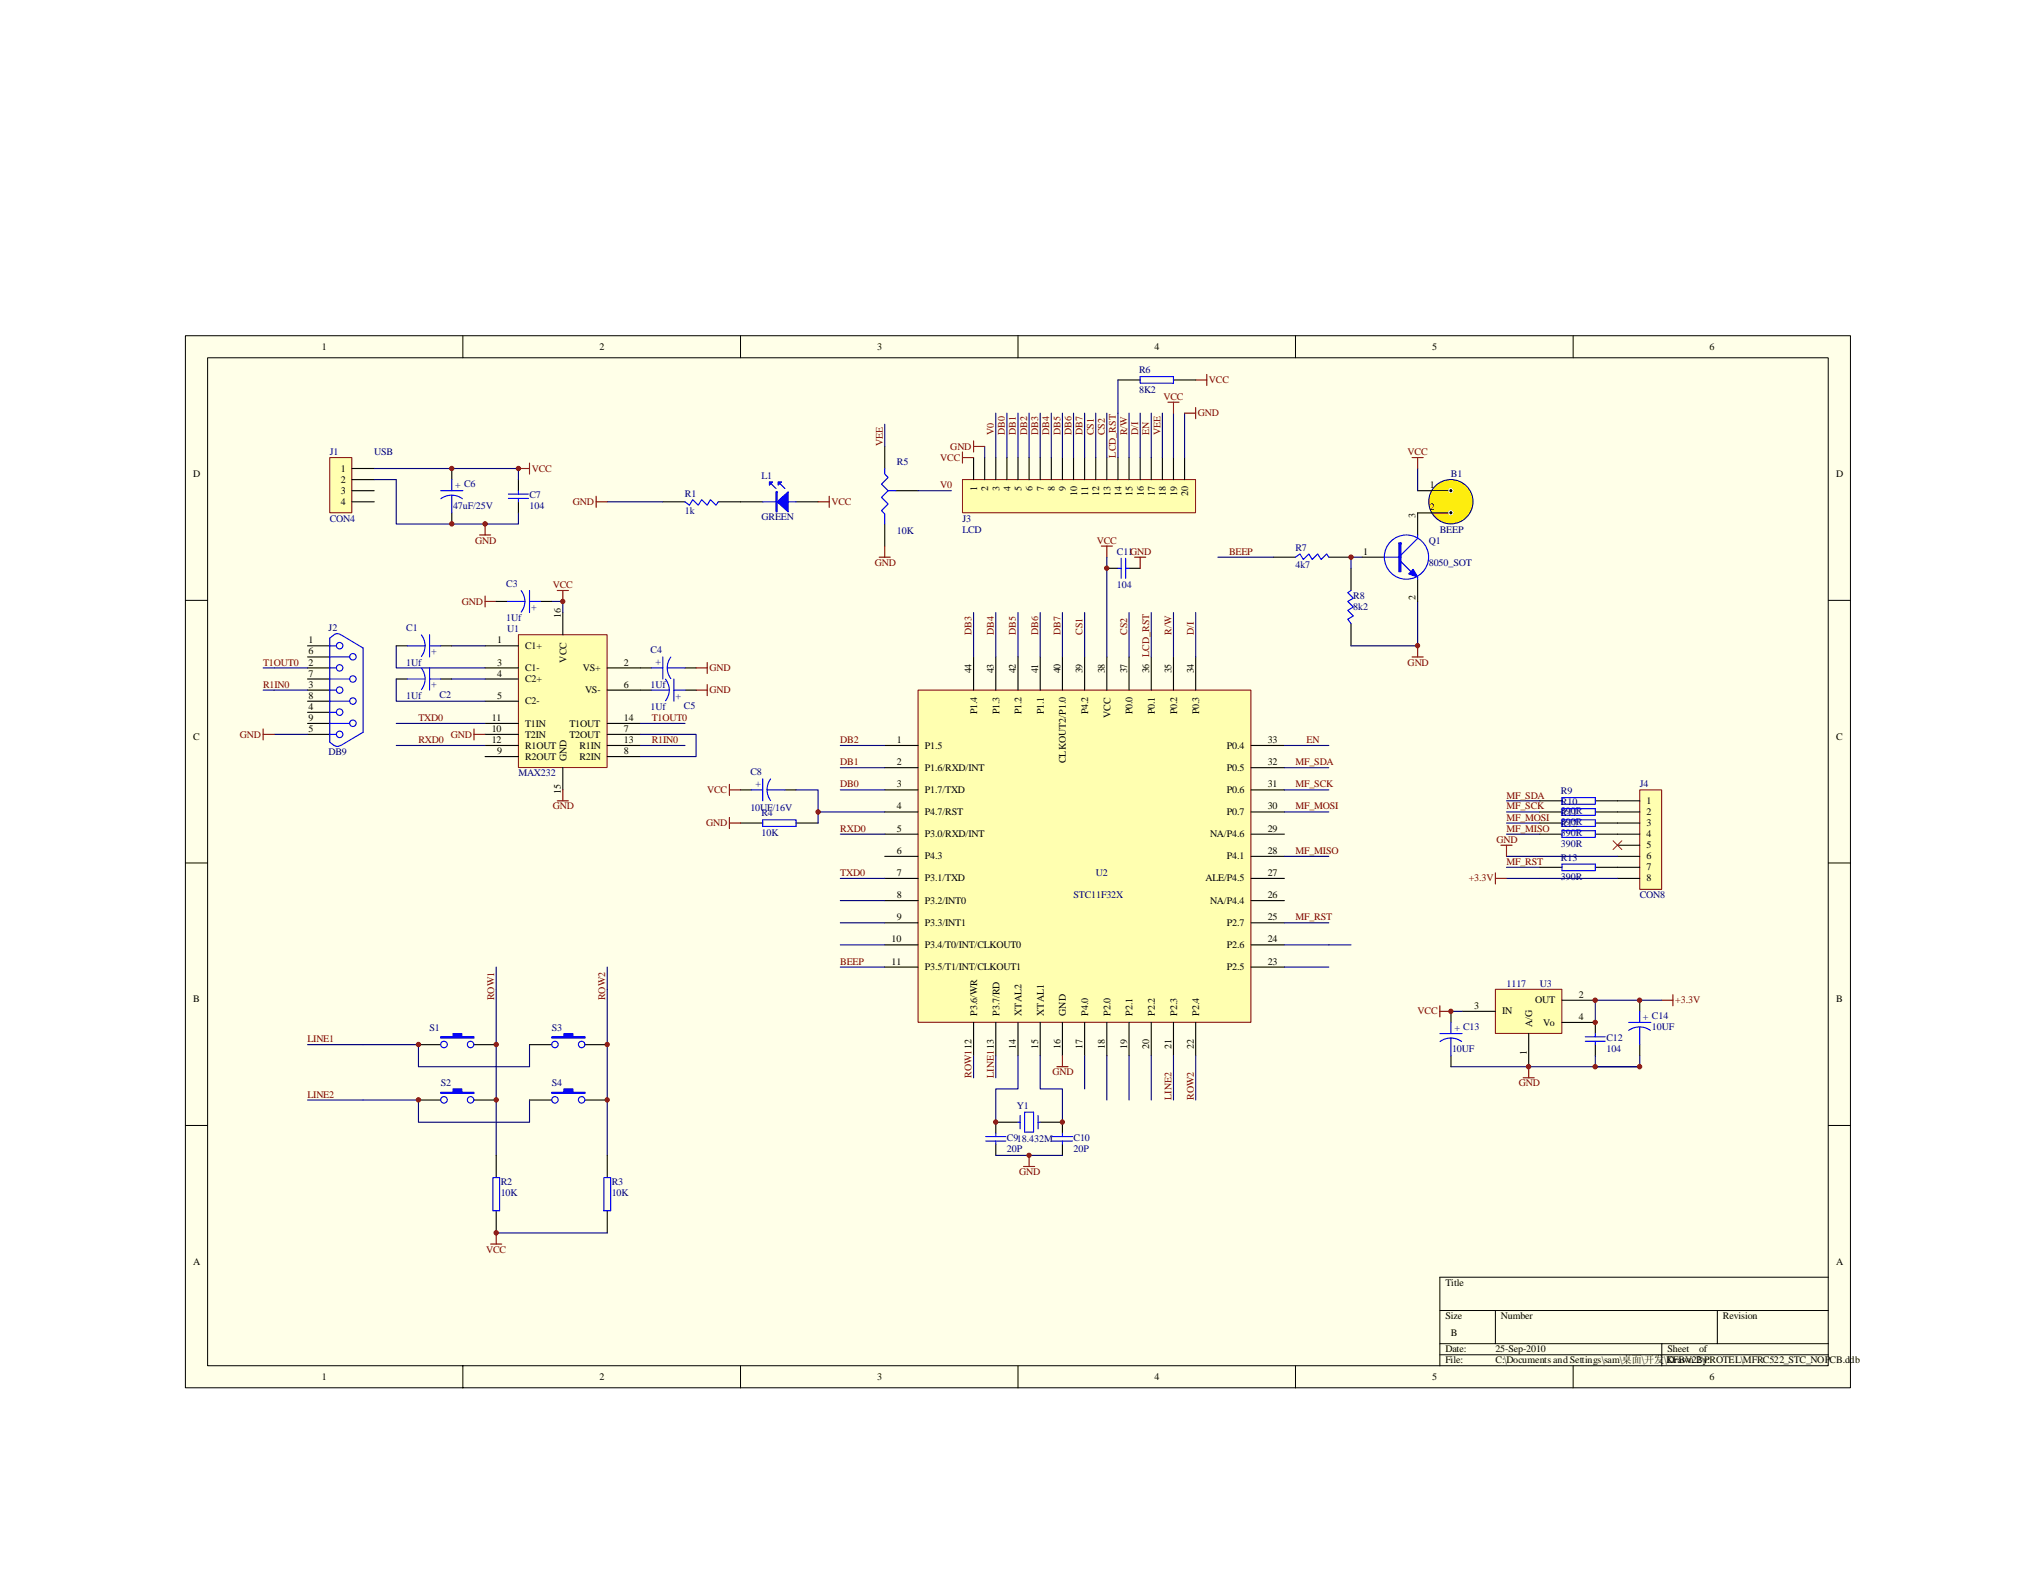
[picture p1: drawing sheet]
<svg xmlns="http://www.w3.org/2000/svg" width="279mm" height="216mm" viewBox="0 0 279 216" stroke-linecap="round" stroke-linejoin="round" font-family="sans-serif">
<path d="M25.4 46.1h228.5v144.4h-228.5z" fill="#ffffe8"/>
<g fill="none" stroke="#000" stroke-width=".14">
<path d="M25.4 46.1h228.5v144.4h-228.5zM28.5 49.1h222.4v138.4h-222.4zM63.5 46.1v3M101.6 46.1v3M139.7 46.1v3M177.8 46.1v3M215.9 46.1v3M25.4 82.4h3.1M250.9 82.4h3.1M25.4 118.4h3.1M250.9 118.4h3.1M25.4 154.5h3.1"/>
<path d="M250.9 154.5h3.1M197.6 179.9h53.3M205.2 179.9v4.5M235.7 179.9v4.5M250.9 175.3h-53.3v12.2M63.5 187.5v3M101.6 187.5v3M139.7 187.5v3M177.8 187.5v3M197.6 184.4h53.3M197.6 185.9h53.3M215.9 187.5v3"/>
<path d="M228 184.4v3.1"/>
</g>
<circle cx="199.1" cy="68.9" r="3" fill="#fe0" stroke="#000080" stroke-width=".15"/>
<path d="M174.7 76.5h3.1M182.4 76.5h3M185.4 78v3M186.9 76.5h3.1M194.5 67.4h4.6M194.5 79.5v3M199.1 70.4h-4.6v3M185.4 85.6v3" fill="none" stroke="#000" stroke-width=".15"/>
<g fill="#000" stroke="#fff" stroke-width=".14">
<circle cx="199.1" cy="67.3" r=".29"/>
<circle cx="199.1" cy="70.4" r=".29"/>
</g>
<path d="M167.1 76.5h7.6M186.9 76.5h-1.5v1.5M194.5 64.3v3.1M194.5 82.5v6.1h-9.1" fill="none" stroke="#000080" stroke-width=".15"/>
<g fill="none" stroke="#00f" stroke-width=".15">
<path d="M177.8 76.5l.6-.5 .5 .8 .7-.8 .5 .8 .7-.8 .5 .8 .8-.8 .3 .5M190 76.5h2.3M192.3 77.1l1.3 1.4M194.5 73.4v.5l-2.2 2.3M194.5 79.2v.3M185.4 81l-.4 .3 .7 .8-.7 .4 .7 .8-.7 .5 .7 .7-.7 .5 .4 .6"/>
<circle cx="193" cy="76.5" r="3"/>
</g>
<g fill="#00f" stroke="#00f" stroke-width=".15">
<path d="M193.3 78.8l.6-.7 .6 1.1z"/>
<path d="M192 74.5v4h.3v-4z" fill-rule="evenodd"/>
</g>
<path d="M193.8 62.8h1.5M194.5 62.8v1.5M193.8 90.2h1.5M194.5 88.6v1.6" fill="none" stroke="#800000" stroke-width=".15"/>
<path d="M126 94.7h45.7v45.6h-45.7z" fill="#ffffb0"/>
<path d="M126 94.7h45.7v45.6h-45.7z" fill="none" stroke="#800000" stroke-width=".14"/>
<g fill="none" stroke="#000" stroke-width=".15">
<path d="M151.9 78h1.5M154.9 78h1.6M133.6 90.2v4.5M136.7 90.2v4.5M139.7 90.2v4.5M142.7 90.2v4.5M145.8 90.2v4.5M148.8 90.2v4.5M151.9 90.2v4.5M154.9 90.2v4.5M158 90.2v4.5M161 90.2v4.5"/>
<path d="M164.1 90.2v4.5M101.6 108.4h1.5M101.6 113h3.1M107.7 108.4h1.5M109.2 113h3.1M121.4 102.3h4.6M121.4 105.4h4.6M121.4 108.4h4.6M121.4 111.4h4.6M121.4 114.5h4.6M121.4 117.5h4.6M171.7 102.3h4.6"/>
<path d="M171.7 105.4h4.6M171.7 108.4h4.6M171.7 111.4h4.6M171.7 114.5h4.6M171.7 117.5h4.6M121.4 120.6h4.6M121.4 123.6h4.6M121.4 126.7h4.6M121.4 129.7h4.6M121.4 132.7h4.6M171.7 120.6h4.6M171.7 123.6h4.6"/>
<path d="M171.7 126.7h4.6M171.7 129.7h4.6M171.7 132.7h4.6M133.6 140.3v4.6M136.7 140.3v4.6M136.7 157.1v1.5M139.7 154h-3v1.5M139.7 140.3v4.6M142.7 140.3v4.6M142.7 154h3.1v1.5M145.8 140.3v4.6M145.8 157.1v1.5"/>
<path d="M148.8 140.3v4.6M151.9 140.3v4.6M154.9 140.3v4.6M158 140.3v4.6M161 140.3v4.6M164.1 140.3v4.6"/>
</g>
<g fill="none" stroke="#000080" stroke-width=".15">
<path d="M151.9 76.5v13.7M133.6 84.1v6.1M136.7 84.1v6.1M139.7 84.1v6.1M142.7 84.1v6.1M145.8 84.1v6.1M148.8 84.1v6.1M154.9 84.1v6.1M158 84.1v6.1M164.1 84.1v6.1M109.2 108.4h3.1v4.6M112.3 111.4h9.1"/>
<path d="M115.3 108.4h6.1M115.3 105.4h6.1M115.3 102.3h6.1M115.3 114.5h6.1M176.3 111.4h6.1M176.3 108.4h6.1M176.3 105.4h6.1M176.3 102.3h6.1M176.3 117.5h6.1M115.3 126.7h6.1M115.3 129.7h6.1M115.3 132.7h6.1"/>
<path d="M115.3 123.6h6.1M115.3 120.6h6.1M176.3 126.7h6.1M176.3 129.7h9.1M176.3 132.7h6.1M133.6 144.9v3M136.7 144.9v3M139.7 144.9v4.6h-3v4.5M142.7 144.9v4.6h3.1v4.5M148.8 144.9v4.6M151.9 144.9v6.1M154.9 144.9v6.1"/>
<path d="M158 144.9v6.1M161 144.9v6.1M164.1 144.9v6.1"/>
</g>
<g fill="none" stroke="#00f" stroke-width=".15">
<path d="M153.4 78h.5M153.9 76.6v2.8M154.5 78h.4M154.5 76.6v2.8M103.1 108.4h1.6M104.7 112.5h4.5v.9h-4.5zM104.7 106.9v3M105.3 108.4h2.4M105.7 106.9a2.5 2.5 0 0 0 0 3M135.3 156.6h2.7M135.3 156h2.7M136.7 155.5v.5"/>
<path d="M136.7 156.6v.5M139.7 154h.3M140 153.1v1.8M140.6 152.7h1.2v2.7h-1.2zM142.5 154h.2M142.5 153.1v1.8M144.4 156.6h2.8M144.4 156h2.8M145.8 155.5v.5M145.8 156.6v.5"/>
</g>
<path d="M151.1 75h1.6M151.9 75v1.5M155.7 76.5h1.5M156.5 76.5v1.5M100.1 107.7v1.5M100.1 112.2v1.5M100.1 113h1.5M100.1 108.4h1.5M145 146.4h1.6M145.8 144.9v1.5" fill="none" stroke="#800000" stroke-width=".15"/>
<path d="M132.1 65.8h32v4.6h-32z" fill="#ffffb0"/>
<path d="M132.1 65.8h32v4.6h-32z" fill="none" stroke="#800000" stroke-width=".14"/>
<g fill="none" stroke="#000" stroke-width=".15">
<path d="M153.4 52.2h3.1M161 52.2h3.1M121.4 61.3v3M121.4 71.9v3.1M122.9 67.4h3.1M133.6 62.8v3M135.1 62.8v3M136.7 62.8v3M138.2 62.8v3M139.7 62.8v3M141.2 62.8v3M142.7 62.8v3"/>
<path d="M144.3 62.8v3M145.8 62.8v3M147.3 62.8v3M148.8 62.8v3M150.4 62.8v3M151.9 62.8v3M153.4 62.8v3M154.9 62.8v3M156.5 62.8v3M158 62.8v3M159.5 62.8v3M161 62.8v3"/>
<path d="M162.6 62.8v3"/>
</g>
<g fill="none" stroke="#800000" stroke-width=".15">
<path d="M160.3 55.2h1.5M161 55.2v1.5M162.6 56.7h1.5M164.1 52.2h1.5M164.1 55.9v1.6M165.6 51.4v1.5M120.6 76.5h1.6M121.4 75v1.5M132.1 62v1.6M132.1 62.8h1.5M133.6 60.5v1.5M133.6 61.3h1.5"/>
<path d="M141.2 158.6v1.5M140.5 160.1h1.5"/>
</g>
<g fill="none" stroke="#000080" stroke-width=".15">
<path d="M121.4 58.2v3.1M136.7 56.7v6.1M138.2 56.7v6.1M139.7 56.7v6.1M141.2 56.7v6.1M142.7 56.7v6.1M144.3 56.7v6.1M145.8 56.7v6.1M147.3 56.7v6.1M148.8 56.7v6.1M150.4 56.7v6.1M151.9 56.7v6.1"/>
<path d="M153.4 52.2v10.6M154.9 56.7v6.1M156.5 56.7v6.1M158 56.7v6.1M159.5 56.7v6.1M161 56.7v6.1M162.6 56.7v6.1M126 67.4h4.6M135.1 61.3v1.5M136.7 158.6h9.1"/>
</g>
<path d="M156.5 51.7h4.5v.9h-4.5zM121.4 64.3v.8l.5 .4-.9 .9 .9 1-.9 .9 .9 .9-.9 .9 .4 .4v1.4M121.9 67.4h1" fill="none" stroke="#00f" stroke-width=".15"/>
<path d="M71.2 87.1h12.1v18.2h-12.1z" fill="#ffffb0"/>
<path d="M71.1 87.1h12.2v18.2h-12.2z" fill="none" stroke="#800000" stroke-width=".14"/>
<g fill="none" stroke="#000" stroke-width=".15">
<path d="M42.2 88.6h3.1M42.2 91.7h3.1M42.2 93.2h3.1M42.2 96.2h3.1M42.2 94.7h3.1M42.2 99.3h3.1M42.2 90.2h3.1M42.2 97.8h3.1M54.4 88.6h1.5M54.4 93.2h1.5M60.5 88.6h1.5M60.5 93.2h1.5"/>
<path d="M66.6 88.6h4.5M66.6 91.7h4.5M66.6 93.2h4.5M66.6 96.2h4.5M66.6 99.3h4.5M68.1 82.5h1.5M74.2 82.5h1.5M77.2 84.1v3M83.3 91.7h6.1M83.3 94.7h6.1M83.3 99.3h4.6M94 91.7h1.5"/>
<path d="M94 94.7h1.5M42.2 100.8h3.1M66.6 100.8h4.5M66.6 103.8h4.5M66.6 102.3h4.5M77.2 105.4v3M83.3 100.8h4.6M83.3 103.8h4.6M83.3 102.3h4.6"/>
</g>
<g fill="none" stroke="#000080" stroke-width=".15">
<path d="M36.1 91.7h6.1M36.1 94.7h6.1M54.4 88.6v3.1h12.2M54.4 93.2v3h12.2M54.4 99.3h12.2M62 88.6h4.6M62 93.2h4.6M75.7 82.5h1.5v1.6M87.9 99.3h6.1M37.6 100.8h4.6M54.4 102.3h12.2M87.9 100.8h7.6v3h-7.6"/>
<path d="M87.9 102.3h6.1"/>
</g>
<g fill="none" stroke="#800000" stroke-width=".15">
<path d="M66.6 81.8v1.5M66.6 82.5h1.5M76.5 81h1.5M77.2 81v1.5M95.5 91.7h1.5M95.5 94.7h1.5M97 90.9v1.5M97 94v1.5M36.1 100.8h1.5M36.1 100.1v1.5M65 100.8h1.6M65 100.1v1.5"/>
<path d="M76.5 109.9h1.5M77.2 108.4v1.5"/>
</g>
<g fill="none" stroke="#00f" stroke-width=".15">
<path d="M45.3 88.6h.9M45.3 93.2h2.7M45.3 91.7h.9M45.3 94.7h.9M45.3 99.3h2.7M45.3 97.8h.9M45.3 96.2h2.7M45.3 90.2h2.7M46.7 87.1l-.4-.1a1.39 1.39 0 0 0-1 .6v14.3a1.62 1.62 0 0 0 1 .5l.4-.1M46.8 87.1l3 1.8v11.6l-3 1.8M55.9 88.6h2.5M55.9 93.2h2.5"/>
<path d="M57.8 87.1a2.41 2.41 0 0 1 0 3M57.8 91.7a2.41 2.41 0 0 1 0 3M58.9 87.1v3.1M58.9 91.7v3M58.9 88.6h1.6M58.9 93.2h1.6M69.6 82.5h2.5M71.5 81.1a2.38 2.38 0 0 1 0 2.9M72.7 81v3.1M72.7 82.5h1.5M89.4 94.7h2.5M89.4 91.7h1.6"/>
<path d="M91 90.2v3M91.3 93.2a2.41 2.41 0 0 1 0 3M91.6 91.7h2.4M92.1 90.2a2.47 2.47 0 0 0 0 2.9M92.5 93.2v3M92.5 94.7h1.5M45.3 100.8h.9"/>
<circle cx="46.6" cy="91.7" r=".45"/>
<circle cx="46.6" cy="88.6" r=".45"/>
<circle cx="46.6" cy="94.7" r=".45"/>
<circle cx="46.6" cy="97.7" r=".45"/>
<circle cx="48.4" cy="99.3" r=".45"/>
<circle cx="48.4" cy="90.1" r=".45"/>
<circle cx="48.4" cy="93.2" r=".45"/>
<circle cx="48.4" cy="96.2" r=".45"/>
<circle cx="46.6" cy="100.8" r=".45"/>
</g>
<path d="M225 108.4h3v13.7h-3z" fill="#ffffb0"/>
<path d="M225 108.4h3v13.7h-3z" fill="none" stroke="#800000" stroke-width=".14"/>
<g fill="none" stroke="#000" stroke-width=".15">
<path d="M62 64.3v1.5M62 70.4v1.5M71.1 65.8v1.6M71.1 68.9v1.5M91 68.9h3M98.6 68.9h6.1M109.2 68.9h3.1M211.3 109.9h3.1M211.3 111.4h3.1M211.3 113h3.1M211.3 114.5h3.1M211.3 119h3.1"/>
<path d="M218.9 109.9h6.1M218.9 111.4h6.1M218.9 113h6.1M218.9 114.5h6.1M218.9 119h6.1M222 116h3M222 117.5h3M222 120.6h3"/>
</g>
<path d="M83.3 68.9h7.7M206.7 109.9h4.6M206.7 111.4h4.6M206.7 113h4.6M206.7 114.5h4.6M206.7 119h4.6M222 117.5h-15.3M222 120.6h-15.3" fill="none" stroke="#000080" stroke-width=".15"/>
<g fill="none" stroke="#00f" stroke-width=".15">
<path d="M60.5 67.4h3M60.5 68.5a2.5 2.5 0 0 1 3 0M62 65.8v1.6M62 68v2.4M69.8 68.4h2.7M69.8 67.8h2.7M71.1 67.4v.4M71.1 68.4v.5M94 68.9l.6 .4 .5-.7 .7 .7 .5-.7 .7 .7 .5-.7 .8 .7 .3-.4M104.7 68.9h4.5M105.9 66.4l.6 .7M107.1 66.4l.6 .7"/>
<path d="M214.4 109.5h4.5v.9h-4.5zM214.4 111h4.5v.9h-4.5zM214.4 112.5h4.5v.9h-4.5zM214.4 114h4.5v.9h-4.5zM214.4 118.6h4.5v.9h-4.5z"/>
</g>
<path d="M221.4 115.4l1.2 1.2M222.6 115.4l-1.2 1.2" fill="none" stroke="#f00" stroke-width=".14"/>
<path d="M65.8 73.4h1.5M66.6 71.9v1.5M71.1 64.3h1.6M72.7 63.6v1.5M81.8 68.1v1.5M81.8 68.9h1.5M112.3 68.9h1.5M113.8 68.1v1.5M205.2 119.8v1.5M206 116h1.5M206.7 116v1.5M205.2 120.6h1.5" fill="none" stroke="#800000" stroke-width=".15"/>
<g fill="#00f" stroke="#00f" stroke-width=".15">
<path d="M106.6 68.9l1.6-1.4v2.8z"/>
<path d="M105.6 66.1h.4l-.4 .5z"/>
<path d="M106.8 66.1h.5l-.5 .5z"/>
<path d="M106.5 67.5v2.8h.1v-2.8z" fill-rule="evenodd"/>
</g>
<g fill="#800000" stroke="#800000" stroke-width=".14">
<circle cx="185.4" cy="76.5" r=".3"/>
<circle cx="194.5" cy="88.6" r=".29"/>
<circle cx="112.3" cy="111.4" r=".3"/>
<circle cx="151.9" cy="78" r=".29"/>
<circle cx="145.8" cy="154" r=".29"/>
<circle cx="136.6" cy="154" r=".29"/>
<circle cx="141.2" cy="158.6" r=".29"/>
</g>
<path d="M45.3 62.8h3v7.6h-3z" fill="#ffffb0"/>
<path d="M45.3 62.8h3v7.6h-3z" fill="none" stroke="#800000" stroke-width=".14"/>
<path d="M48.3 64.3h3.1M48.3 65.8h3.1M48.3 67.4h3.1M48.3 68.9h3.1" fill="none" stroke="#000" stroke-width=".15"/>
<path d="M51.4 64.3h19.7v1.5M51.4 65.8h3v6.1h16.7v-1.5" fill="none" stroke="#000080" stroke-width=".15"/>
<path d="M205.2 135.8h9.1v6h-9.1z" fill="#ffffb0"/>
<path d="M205.2 135.8h9.1v6h-9.1z" fill="none" stroke="#800000" stroke-width=".14"/>
<g fill="none" stroke="#000" stroke-width=".15">
<path d="M199.1 138.8v1.5M200.6 138.8h4.6M214.4 137.3h4.5M225 137.3v1.5M57.4 143.4h3.1M57.4 151h3.1M65 143.4h3.1M65 151h3.1M68.1 158.6v3M72.7 143.4h3M72.7 151h3M80.3 143.4h3"/>
<path d="M80.3 151h3M83.3 158.6v3M199.1 144.9v1.5M209.8 141.9v4.5M214.4 140.3h4.5v1.6M218.9 143.4v1.5M225 143.4v1.5M68.1 166.2v3M83.3 166.2v3"/>
</g>
<path d="M197.6 138v1.6M197.6 138.8h1.5M228 137.3h1.6M229.6 136.5v1.5M209 147.9h1.5M209.8 146.4v1.5M67.3 170.8h1.6M68.1 169.2v1.6" fill="none" stroke="#800000" stroke-width=".15"/>
<path d="M161 84.1v6.1M68.1 132.7v25.9M83.3 132.7v25.9M199.1 138.8h1.5M228 137.3h-9.1v3M42.2 143.4h15.2v3h15.3v-3M42.2 151h15.2v3h15.3v-3M218.9 144.9v1.5h6.1h-25.9M225 144.9v1.5M68.1 169.2h15.2" fill="none" stroke="#000080" stroke-width=".15"/>
<g fill="none" stroke="#00f" stroke-width=".15">
<path d="M225 138.8v1.5M197.6 141.9h3M197.6 143a2.5 2.5 0 0 1 3 0M199.1 140.3v1.6M199.1 142.5v2.4M217.6 142.9h2.7M217.6 142.3h2.7M218.9 141.9v.4M218.9 142.9v.5M223.5 140.3h3M223.5 141.4a2.53 2.53 0 0 1 3 0M225 140.9v2.5"/>
<path d="M67.6 161.6h1v4.6h-1zM82.9 161.6h.9v4.6h-.9z"/>
<circle cx="60.9" cy="143.4" r=".45"/>
<circle cx="60.9" cy="151" r=".45"/>
<circle cx="64.6" cy="143.4" r=".45"/>
<circle cx="64.6" cy="151" r=".45"/>
<circle cx="76.2" cy="143.4" r=".45"/>
<circle cx="76.2" cy="151" r=".45"/>
<circle cx="79.8" cy="143.4" r=".45"/>
<circle cx="79.8" cy="151" r=".45"/>
</g>
<g fill="#800000" stroke="#800000" stroke-width=".14">
<circle cx="209.8" cy="146.4" r=".3"/>
<circle cx="218.9" cy="140.3" r=".29"/>
<circle cx="218.9" cy="137.3" r=".3"/>
<circle cx="199.1" cy="138.8" r=".29"/>
<circle cx="218.9" cy="146.4" r=".3"/>
<circle cx="225" cy="137.3" r=".3"/>
<circle cx="225" cy="146.4" r=".3"/>
<circle cx="77.2" cy="82.5" r=".29"/>
<circle cx="62" cy="64.3" r=".3"/>
<circle cx="62" cy="71.9" r=".3"/>
<circle cx="71.1" cy="64.3" r=".3"/>
<circle cx="66.6" cy="71.9" r=".3"/>
<circle cx="68.1" cy="169.2" r=".3"/>
<circle cx="57.4" cy="143.4" r=".3"/>
<circle cx="68.1" cy="143.4" r=".3"/>
<circle cx="83.3" cy="143.4" r=".29"/>
<circle cx="57.4" cy="151" r=".3"/>
<circle cx="68.1" cy="151" r=".3"/>
<circle cx="83.3" cy="151" r=".29"/>
</g>
<g fill="#00f" stroke="#00f" stroke-width=".15">
<path d="M60.5 142.3h1.7v-.4h1.2v.4h1.6v.2h-4.5z" fill-rule="evenodd"/>
<path d="M60.5 149.9h1.7v-.4h1.2v.4h1.6v.2h-4.5z" fill-rule="evenodd"/>
<path d="M75.7 142.3h1.7v-.4h1.2v.4h1.7v.2h-4.6z" fill-rule="evenodd"/>
<path d="M75.7 149.9h1.7v-.4h1.2v.4h1.7v.2h-4.6z" fill-rule="evenodd"/>
</g>
<g font-size="1.4">
<text x="44.2" y="48">1</text>
<text x="82.3" y="48">2</text>
<text x="120.4" y="48">3</text>
<text x="158.4" y="48">4</text>
<text x="196.5" y="48">5</text>
<text x="234.6" y="48">6</text>
<text x="26.5" y="65.5">D</text>
<text x="46.8" y="64.7">1</text>
<text x="252" y="65.5">D</text>
<text x="46.8" y="66.3">2</text>
<text x="46.8" y="67.8">3</text>
<text x="46.8" y="69.3">4</text>
<text x="134.1" y="67.4" transform="rotate(-90 134.1 67.4)">1</text>
<text x="135.6" y="67.4" transform="rotate(-90 135.6 67.4)">2</text>
<text x="137.1" y="67.4" transform="rotate(-90 137.1 67.4)">3</text>
<text x="138.7" y="67.4" transform="rotate(-90 138.7 67.4)">4</text>
<text x="140.2" y="67.4" transform="rotate(-90 140.2 67.4)">5</text>
<text x="141.7" y="67.4" transform="rotate(-90 141.7 67.4)">6</text>
<text x="143.2" y="67.4" transform="rotate(-90 143.2 67.4)">7</text>
<text x="144.8" y="67.4" transform="rotate(-90 144.8 67.4)">8</text>
<text x="146.3" y="67.4" transform="rotate(-90 146.3 67.4)">9</text>
<text x="147.8" y="68.1" transform="rotate(-90 147.8 68.1)">10</text>
<text x="149.3" y="68.1" transform="rotate(-90 149.3 68.1)">11</text>
<text x="150.9" y="68.1" transform="rotate(-90 150.9 68.1)">12</text>
<text x="152.4" y="68.1" transform="rotate(-90 152.4 68.1)">13</text>
<text x="153.9" y="68.1" transform="rotate(-90 153.9 68.1)">14</text>
<text x="155.4" y="68.1" transform="rotate(-90 155.4 68.1)">15</text>
<text x="157" y="68.1" transform="rotate(-90 157 68.1)">16</text>
<text x="158.5" y="68.1" transform="rotate(-90 158.5 68.1)">17</text>
<text x="160" y="68.1" transform="rotate(-90 160 68.1)">18</text>
<text x="161.5" y="68.1" transform="rotate(-90 161.5 68.1)">19</text>
<text x="163" y="68.1" transform="rotate(-90 163 68.1)">20</text>
<text x="194.3" y="71.2" transform="rotate(-90 194.3 71.2)">3</text>
<text x="196.2" y="67">1</text>
<text x="196.2" y="70.1">2</text>
<text x="187.1" y="76.1">1</text>
<text x="194.3" y="82.4" transform="rotate(-90 194.3 82.4)">2</text>
<text x="42.4" y="88.3">1</text>
<text x="42.4" y="89.8">6</text>
<text x="68.2" y="88.3">1</text>
<text x="72.1" y="89.1">C1+</text>
<text x="77" y="84.8" transform="rotate(-90 77 84.8)">16</text>
<text x="42.4" y="91.4">2</text>
<text x="42.4" y="92.9">7</text>
<text x="42.4" y="94.4">3</text>
<text x="42.4" y="95.9">8</text>
<text x="68.2" y="91.4">3</text>
<text x="68.2" y="92.9">4</text>
<text x="68.2" y="95.9">5</text>
<text x="72.1" y="92.1">C1-</text>
<text x="72.1" y="93.6">C2+</text>
<text x="77.7" y="90.9" transform="rotate(-90 77.7 90.9)">VCC</text>
<text x="80" y="92.1">VS+</text>
<text x="80.3" y="95.1">VS-</text>
<text x="85.6" y="91.4">2</text>
<text x="85.6" y="94.4">6</text>
<text x="133.3" y="92.4" transform="rotate(-90 133.3 92.4)">44</text>
<text x="136.4" y="92.4" transform="rotate(-90 136.4 92.4)">43</text>
<text x="139.4" y="92.4" transform="rotate(-90 139.4 92.4)">42</text>
<text x="142.5" y="92.4" transform="rotate(-90 142.5 92.4)">41</text>
<text x="145.5" y="92.4" transform="rotate(-90 145.5 92.4)">40</text>
<text x="148.6" y="92.4" transform="rotate(-90 148.6 92.4)">39</text>
<text x="151.6" y="92.4" transform="rotate(-90 151.6 92.4)">38</text>
<text x="154.7" y="92.4" transform="rotate(-90 154.7 92.4)">37</text>
<text x="157.7" y="92.4" transform="rotate(-90 157.7 92.4)">36 LCD_RST</text>
<text x="160.8" y="92.4" transform="rotate(-90 160.8 92.4)">35</text>
<text x="163.8" y="92.4" transform="rotate(-90 163.8 92.4)">34</text>
<text x="26.5" y="101.5">C</text>
<text x="42.4" y="97.4">4</text>
<text x="42.4" y="99">9</text>
<text x="42.4" y="100.5">5</text>
<text x="67.5" y="100.5">10</text>
<text x="67.5" y="99">11</text>
<text x="67.5" y="102">12</text>
<text x="72.1" y="96.7">C2-</text>
<text x="72.1" y="101.2">T2IN</text>
<text x="72.1" y="99.7">T1IN</text>
<text x="78.1" y="101.2">T2OUT</text>
<text x="78.1" y="99.7">T1OUT</text>
<text x="85.6" y="102">13</text>
<text x="85.6" y="100.5">7</text>
<text x="85.6" y="99">14</text>
<text x="123.1" y="102">1</text>
<text x="134.1" y="98.1" transform="rotate(-90 134.1 98.1)">P1.4</text>
<text x="137.1" y="98.1" transform="rotate(-90 137.1 98.1)">P1.3</text>
<text x="140.2" y="98.1" transform="rotate(-90 140.2 98.1)">P1.2</text>
<text x="143.2" y="98.1" transform="rotate(-90 143.2 98.1)">P1.1</text>
<text x="149.3" y="98.1" transform="rotate(-90 149.3 98.1)">P4.2</text>
<text x="152.4" y="98.5" transform="rotate(-90 152.4 98.5)">VCC</text>
<text x="155.4" y="98.1" transform="rotate(-90 155.4 98.1)">P0.0</text>
<text x="158.5" y="98.1" transform="rotate(-90 158.5 98.1)">P0.1</text>
<text x="161.5" y="98.1" transform="rotate(-90 161.5 98.1)">P0.2</text>
<text x="164.6" y="98.1" transform="rotate(-90 164.6 98.1)">P0.3</text>
<text x="174" y="102">33</text>
<text x="252" y="101.5">C</text>
<text x="68.2" y="103.5">9</text>
<text x="72.1" y="104.3">R2OUT</text>
<text x="72.1" y="102.7">R1OUT</text>
<text x="77.7" y="104.5" transform="rotate(-90 77.7 104.5)">GND</text>
<text x="79.5" y="104.3">R2IN</text>
<text x="79.5" y="102.7">R1IN</text>
<text x="85.6" y="103.5">8</text>
<text x="123.1" y="105">2</text>
<text x="126.9" y="102.7">P1.5</text>
<text x="126.9" y="105.8">P1.6/RXD/INT</text>
<text x="146.3" y="104.8" transform="rotate(-90 146.3 104.8)">CLKOUT2/P1.0</text>
<text x="168.3" y="105.8">P0.5</text>
<text x="168.3" y="102.7">P0.4</text>
<text x="174" y="105">32</text>
<text x="77" y="109" transform="rotate(-90 77 109)">15</text>
<text x="123.1" y="108.1">3</text>
<text x="123.1" y="111.1">4</text>
<text x="126.9" y="108.8">P1.7/TXD</text>
<text x="126.9" y="111.9">P4.7/RST</text>
<text x="168.3" y="111.9">P0.7</text>
<text x="168.3" y="108.8">P0.6</text>
<text x="174" y="111.1">30</text>
<text x="174" y="108.1">31</text>
<text x="225.9" y="110.4">1</text>
<text x="225.9" y="111.9">2</text>
<text x="225.9" y="113.4">3</text>
<text x="123.1" y="114.2">5</text>
<text x="123.1" y="117.2">6</text>
<text x="126.9" y="114.9">P3.0/RXD/INT</text>
<text x="126.9" y="118">P4.3</text>
<text x="166.1" y="114.9">NA/P4.6</text>
<text x="168.3" y="118">P4.1</text>
<text x="174" y="114.2">29</text>
<text x="174" y="117.2">28</text>
<text x="225.9" y="114.9">4</text>
<text x="225.9" y="116.4">5</text>
<text x="225.9" y="118">6</text>
<text x="225.9" y="119.5">7</text>
<text x="123.1" y="120.2">7</text>
<text x="123.1" y="123.3">8</text>
<text x="126.9" y="121">P3.1/TXD</text>
<text x="126.9" y="124">P3.2/INT0</text>
<text x="165.4" y="121">ALE/P4.5</text>
<text x="166.1" y="124">NA/P4.4</text>
<text x="174" y="123.3">26</text>
<text x="174" y="120.2">27</text>
<text x="225.9" y="121">8</text>
<text x="122.3" y="129.3">10</text>
<text x="123.1" y="126.3">9</text>
<text x="126.9" y="127.1">P3.3/INT1</text>
<text x="126.9" y="130.1">P3.4/T0/INT/CLKOUT0</text>
<text x="168.3" y="130.1">P2.6</text>
<text x="168.3" y="127.1">P2.7</text>
<text x="174" y="129.3">24</text>
<text x="174" y="126.3">25</text>
<text x="26.5" y="137.6">B</text>
<text x="122.3" y="132.4">11</text>
<text x="126.9" y="133.2">P3.5/T1/INT/CLKOUT1</text>
<text x="168.3" y="133.2">P2.5</text>
<text x="174" y="132.4">23</text>
<text x="210.7" y="137.7">OUT</text>
<text x="216.6" y="137">2</text>
<text x="252" y="137.6">B</text>
<text x="134.1" y="139.4" transform="rotate(-90 134.1 139.4)">P3.6/WR</text>
<text x="137.1" y="139.4" transform="rotate(-90 137.1 139.4)">P3.7/RD</text>
<text x="139.4" y="144" transform="rotate(-90 139.4 144)">14</text>
<text x="140.2" y="139.4" transform="rotate(-90 140.2 139.4)">XTAL2</text>
<text x="142.5" y="144" transform="rotate(-90 142.5 144)">15</text>
<text x="143.2" y="139.4" transform="rotate(-90 143.2 139.4)">XTAL1</text>
<text x="145.5" y="144" transform="rotate(-90 145.5 144)">16</text>
<text x="146.3" y="139.4" transform="rotate(-90 146.3 139.4)">GND</text>
<text x="148.6" y="144" transform="rotate(-90 148.6 144)">17</text>
<text x="149.3" y="139.4" transform="rotate(-90 149.3 139.4)">P4.0</text>
<text x="151.6" y="144" transform="rotate(-90 151.6 144)">18</text>
<text x="152.4" y="139.4" transform="rotate(-90 152.4 139.4)">P2.0</text>
<text x="154.7" y="144" transform="rotate(-90 154.7 144)">19</text>
<text x="155.4" y="139.4" transform="rotate(-90 155.4 139.4)">P2.1</text>
<text x="157.7" y="144" transform="rotate(-90 157.7 144)">20</text>
<text x="158.5" y="139.4" transform="rotate(-90 158.5 139.4)">P2.2</text>
<text x="160.8" y="144" transform="rotate(-90 160.8 144)">21</text>
<text x="161.5" y="139.4" transform="rotate(-90 161.5 139.4)">P2.3</text>
<text x="163.8" y="144" transform="rotate(-90 163.8 144)">22</text>
<text x="164.6" y="139.4" transform="rotate(-90 164.6 139.4)">P2.4</text>
<text x="202.3" y="138.5">3</text>
<text x="206.1" y="139.2">IN</text>
<text x="210.3" y="140.9" transform="rotate(-90 210.3 140.9)">A/G</text>
<text x="211.8" y="140.8">Vo</text>
<text x="216.6" y="140">4</text>
<text x="209.5" y="144.7" transform="rotate(-90 209.5 144.7)">1</text>
<text x="26.5" y="173.6">A</text>
<text x="252" y="173.6">A</text>
<text x="198.4" y="176.5">Title</text>
<text x="198.4" y="181.1">Size</text>
<text x="198.4" y="185.6">Date:</text>
<text x="199.1" y="183.3">B</text>
<text x="205.2" y="185.6">25-Sep-2010</text>
<text x="206" y="181.1">Number</text>
<text x="228.8" y="185.6">Sheet</text>
<text x="233.2" y="185.6">of</text>
<text x="236.4" y="181.1">Revision</text>
<text x="44.2" y="189.4">1</text>
<text x="82.3" y="189.4">2</text>
<text x="120.4" y="189.4">3</text>
<text x="158.4" y="189.4">4</text>
<text x="196.5" y="189.4">5</text>
<text x="198.4" y="187.1">File:</text>
<text x="205.2" y="187.1">C:\Documents and Settings\sam\桌面\开发</text>
<text x="228.4" y="187.1">\KFBV22\PROTEL\MFRC522_STC_NOPCB.ddb</text>
<text x="228.8" y="187.1">Drawn By:</text>
<text x="234.6" y="189.4">6</text>
</g>
<g font-size="1.4" fill="#000080">
<text x="156.3" y="51.2">R6</text>
<text x="156.3" y="54">8K2</text>
<text x="45.3" y="62.5">J1</text>
<text x="51.4" y="62.5">USB</text>
<text x="104.5" y="65.8">L1</text>
<text x="123.1" y="63.8">R5</text>
<text x="199.1" y="65.5">B1</text>
<text x="45.3" y="71.6">CON4</text>
<text x="62.2" y="69.9">47uF/25V</text>
<text x="62.5" y="67">+ C6</text>
<text x="72.7" y="68.4">C7</text>
<text x="72.7" y="69.9">104</text>
<text x="94" y="68.2">R1</text>
<text x="94" y="70.5">1k</text>
<text x="104.5" y="71.4">GREEN</text>
<text x="132.1" y="71.6">J3</text>
<text x="123.1" y="73.3">10K</text>
<text x="132.1" y="73.1">LCD</text>
<text x="153.3" y="76.1">C11GND</text>
<text x="177.8" y="75.7">R7</text>
<text x="177.8" y="78">4k7</text>
<text x="196.1" y="74.6">Q1</text>
<text x="196.1" y="77.7">8050_SOT</text>
<text x="197.6" y="73.1">BEEP</text>
<text x="69.5" y="80.6">C3</text>
<text x="72.9" y="83" transform="rotate(90 72.9 83)">+</text>
<text x="153.3" y="80.7">104</text>
<text x="185.7" y="82.2">R8</text>
<text x="185.7" y="83.7">8k2</text>
<text x="45.1" y="86.6">J2</text>
<text x="55.8" y="86.6">C1</text>
<text x="59.2" y="89.1" transform="rotate(90 59.2 89.1)">+</text>
<text x="69.5" y="85.3">1Uf</text>
<text x="69.6" y="86.8">U1</text>
<text x="89.3" y="89.7">C4</text>
<text x="55.8" y="91.4">1Uf</text>
<text x="55.8" y="95.9">1Uf</text>
<text x="59.2" y="93.7" transform="rotate(90 59.2 93.7)">+</text>
<text x="60.3" y="95.8">C2</text>
<text x="89.3" y="94.4">1Uf</text>
<text x="90.7" y="91.2" transform="rotate(-90 90.7 91.2)">+</text>
<text x="92.8" y="95.2" transform="rotate(90 92.8 95.2)">+</text>
<text x="89.3" y="97.4">1Uf</text>
<text x="93.9" y="97.3">C5</text>
<text x="45.1" y="103.7">DB9</text>
<text x="71.1" y="106.6">MAX232</text>
<text x="103" y="106.4">C8</text>
<text x="104.4" y="107.9" transform="rotate(-90 104.4 107.9)">+</text>
<text x="103" y="111.3">10UF/16V</text>
<text x="104.5" y="112">R4</text>
<text x="214.2" y="109">R9</text>
<text x="214.2" y="111.7">390R</text>
<text x="214.2" y="110.5">R10</text>
<text x="214.2" y="113.2">390R</text>
<text x="214.2" y="112">R11</text>
<text x="214.2" y="113.5">R12</text>
<text x="225" y="108.1">J4</text>
<text x="104.5" y="114.8">10K</text>
<text x="214.2" y="114.8">390R</text>
<text x="214.2" y="116.3">390R</text>
<text x="214.2" y="118.1">R13</text>
<text x="147.3" y="123.3">STC11F32X</text>
<text x="150.4" y="120.2">U2</text>
<text x="214.2" y="120.8">390R</text>
<text x="225" y="123.3">CON8</text>
<text x="206.7" y="135.4">1117</text>
<text x="211.3" y="135.4">U3</text>
<text x="58.9" y="141.5">S1</text>
<text x="75.7" y="141.5">S3</text>
<text x="199.6" y="141.5">+ C13</text>
<text x="220.5" y="142.9">C12</text>
<text x="225.5" y="140">+ C14</text>
<text x="226.7" y="141.4">10UF</text>
<text x="60.5" y="149.1">S2</text>
<text x="75.7" y="149.1">S4</text>
<text x="199.3" y="144.4">10UF</text>
<text x="220.5" y="144.4">104</text>
<text x="139.6" y="152.2">Y1</text>
<text x="138.2" y="156.6">C918.432M</text>
<text x="138.2" y="158.1">20P</text>
<text x="147.3" y="156.6">C10</text>
<text x="147.3" y="158.1">20P</text>
<text x="68.7" y="162.6">R2</text>
<text x="68.7" y="164.2">10K</text>
<text x="83.9" y="162.6">R3</text>
<text x="83.9" y="164.2">10K</text>
</g>
<g font-size="1.4" fill="#800000">
<text x="165.9" y="52.6">VCC</text>
<text x="136.4" y="59.8" transform="rotate(-90 136.4 59.8)">V0</text>
<text x="137.9" y="59.8" transform="rotate(-90 137.9 59.8)">DB0</text>
<text x="139.4" y="59.8" transform="rotate(-90 139.4 59.8)">DB1</text>
<text x="140.9" y="59.8" transform="rotate(-90 140.9 59.8)">DB2</text>
<text x="142.5" y="59.8" transform="rotate(-90 142.5 59.8)">DB3</text>
<text x="144" y="59.8" transform="rotate(-90 144 59.8)">DB4</text>
<text x="145.5" y="59.8" transform="rotate(-90 145.5 59.8)">DB5</text>
<text x="147" y="59.8" transform="rotate(-90 147 59.8)">DB6</text>
<text x="148.6" y="59.8" transform="rotate(-90 148.6 59.8)">DB7</text>
<text x="150.1" y="59.8" transform="rotate(-90 150.1 59.8)">CS1</text>
<text x="151.6" y="59.8" transform="rotate(-90 151.6 59.8)">CS2</text>
<text x="154.7" y="59.8" transform="rotate(-90 154.7 59.8)">R/W</text>
<text x="156.2" y="59.8" transform="rotate(-90 156.2 59.8)">D/I</text>
<text x="157.7" y="59.8" transform="rotate(-90 157.7 59.8)">EN</text>
<text x="159.2" y="59.8" transform="rotate(-90 159.2 59.8)">VEE</text>
<text x="159.7" y="54.9">VCC</text>
<text x="164.4" y="57.1">GND</text>
<text x="73" y="64.7">VCC</text>
<text x="121.1" y="61.3" transform="rotate(-90 121.1 61.3)">VEE</text>
<text x="129" y="63.2">VCC</text>
<text x="130.4" y="61.7">GND</text>
<text x="153.1" y="62.8" transform="rotate(-90 153.1 62.8)">LCD_RST</text>
<text x="193.2" y="62.5">VCC</text>
<text x="78.6" y="69.3">GND</text>
<text x="114.1" y="69.3">VCC</text>
<text x="129" y="67">V0</text>
<text x="65.2" y="74.6">GND</text>
<text x="120.1" y="77.7">GND</text>
<text x="150.5" y="74.6">VCC</text>
<text x="168.7" y="76.1">BEEP</text>
<text x="63.4" y="83">GND</text>
<text x="75.9" y="80.7">VCC</text>
<text x="133.3" y="87.1" transform="rotate(-90 133.3 87.1)">DB3</text>
<text x="136.4" y="87.1" transform="rotate(-90 136.4 87.1)">DB4</text>
<text x="139.4" y="87.1" transform="rotate(-90 139.4 87.1)">DB5</text>
<text x="142.5" y="87.1" transform="rotate(-90 142.5 87.1)">DB6</text>
<text x="145.5" y="87.1" transform="rotate(-90 145.5 87.1)">DB7</text>
<text x="148.6" y="87.1" transform="rotate(-90 148.6 87.1)">CS1</text>
<text x="154.7" y="87.1" transform="rotate(-90 154.7 87.1)">CS2</text>
<text x="160.8" y="87.1" transform="rotate(-90 160.8 87.1)">R/W</text>
<text x="163.8" y="87.1" transform="rotate(-90 163.8 87.1)">D/I</text>
<text x="36.1" y="91.4">T1OUT0</text>
<text x="36.1" y="94.4">R1IN0</text>
<text x="97.3" y="92.1">GND</text>
<text x="97.3" y="95.1">GND</text>
<text x="193.2" y="91.4">GND</text>
<text x="32.9" y="101.2">GND</text>
<text x="57.4" y="99">TXD0</text>
<text x="57.4" y="102">RXD0</text>
<text x="61.8" y="101.2">GND</text>
<text x="89.4" y="99">T1OUT0</text>
<text x="89.4" y="102">R1IN0</text>
<text x="115.3" y="102">DB2</text>
<text x="179.3" y="102">EN</text>
<text x="115.3" y="105">DB1</text>
<text x="177.8" y="105">MF_SDA</text>
<text x="75.9" y="111.1">GND</text>
<text x="96.9" y="113.4">GND</text>
<text x="97" y="108.8">VCC</text>
<text x="115.3" y="108.1">DB0</text>
<text x="177.8" y="108.1">MF_SCK</text>
<text x="177.8" y="111.1">MF_MOSI</text>
<text x="206.7" y="109.6">MF_SDA</text>
<text x="206.7" y="111.1">MF_SCK</text>
<text x="206.7" y="112.6">MF_MOSI</text>
<text x="115.3" y="114.2">RXD0</text>
<text x="177.8" y="117.2">MF_MISO</text>
<text x="205.4" y="115.7">GND</text>
<text x="206.7" y="118.7">MF_RST</text>
<text x="206.7" y="114.2">MF_MISO</text>
<text x="115.3" y="120.2">TXD0</text>
<text x="201.5" y="121">+3.3V</text>
<text x="177.8" y="126.3">MF_RST</text>
<text x="67.8" y="137.3" transform="rotate(-90 67.8 137.3)">ROW1</text>
<text x="83.1" y="137.3" transform="rotate(-90 83.1 137.3)">ROW2</text>
<text x="115.3" y="132.4">BEEP</text>
<text x="229.9" y="137.7">+3.3V</text>
<text x="42.2" y="143">LINE1</text>
<text x="194.5" y="139.2">VCC</text>
<text x="133.3" y="147.9" transform="rotate(-90 133.3 147.9)">ROW112</text>
<text x="136.4" y="147.9" transform="rotate(-90 136.4 147.9)">LINE113</text>
<text x="144.4" y="147.6">GND</text>
<text x="208.4" y="149.1">GND</text>
<text x="42.2" y="150.6">LINE2</text>
<text x="160.8" y="151" transform="rotate(-90 160.8 151)">LINE2</text>
<text x="163.8" y="151" transform="rotate(-90 163.8 151)">ROW2</text>
<text x="139.8" y="161.3">GND</text>
<text x="66.7" y="171.9">VCC</text>
</g>
</svg>
